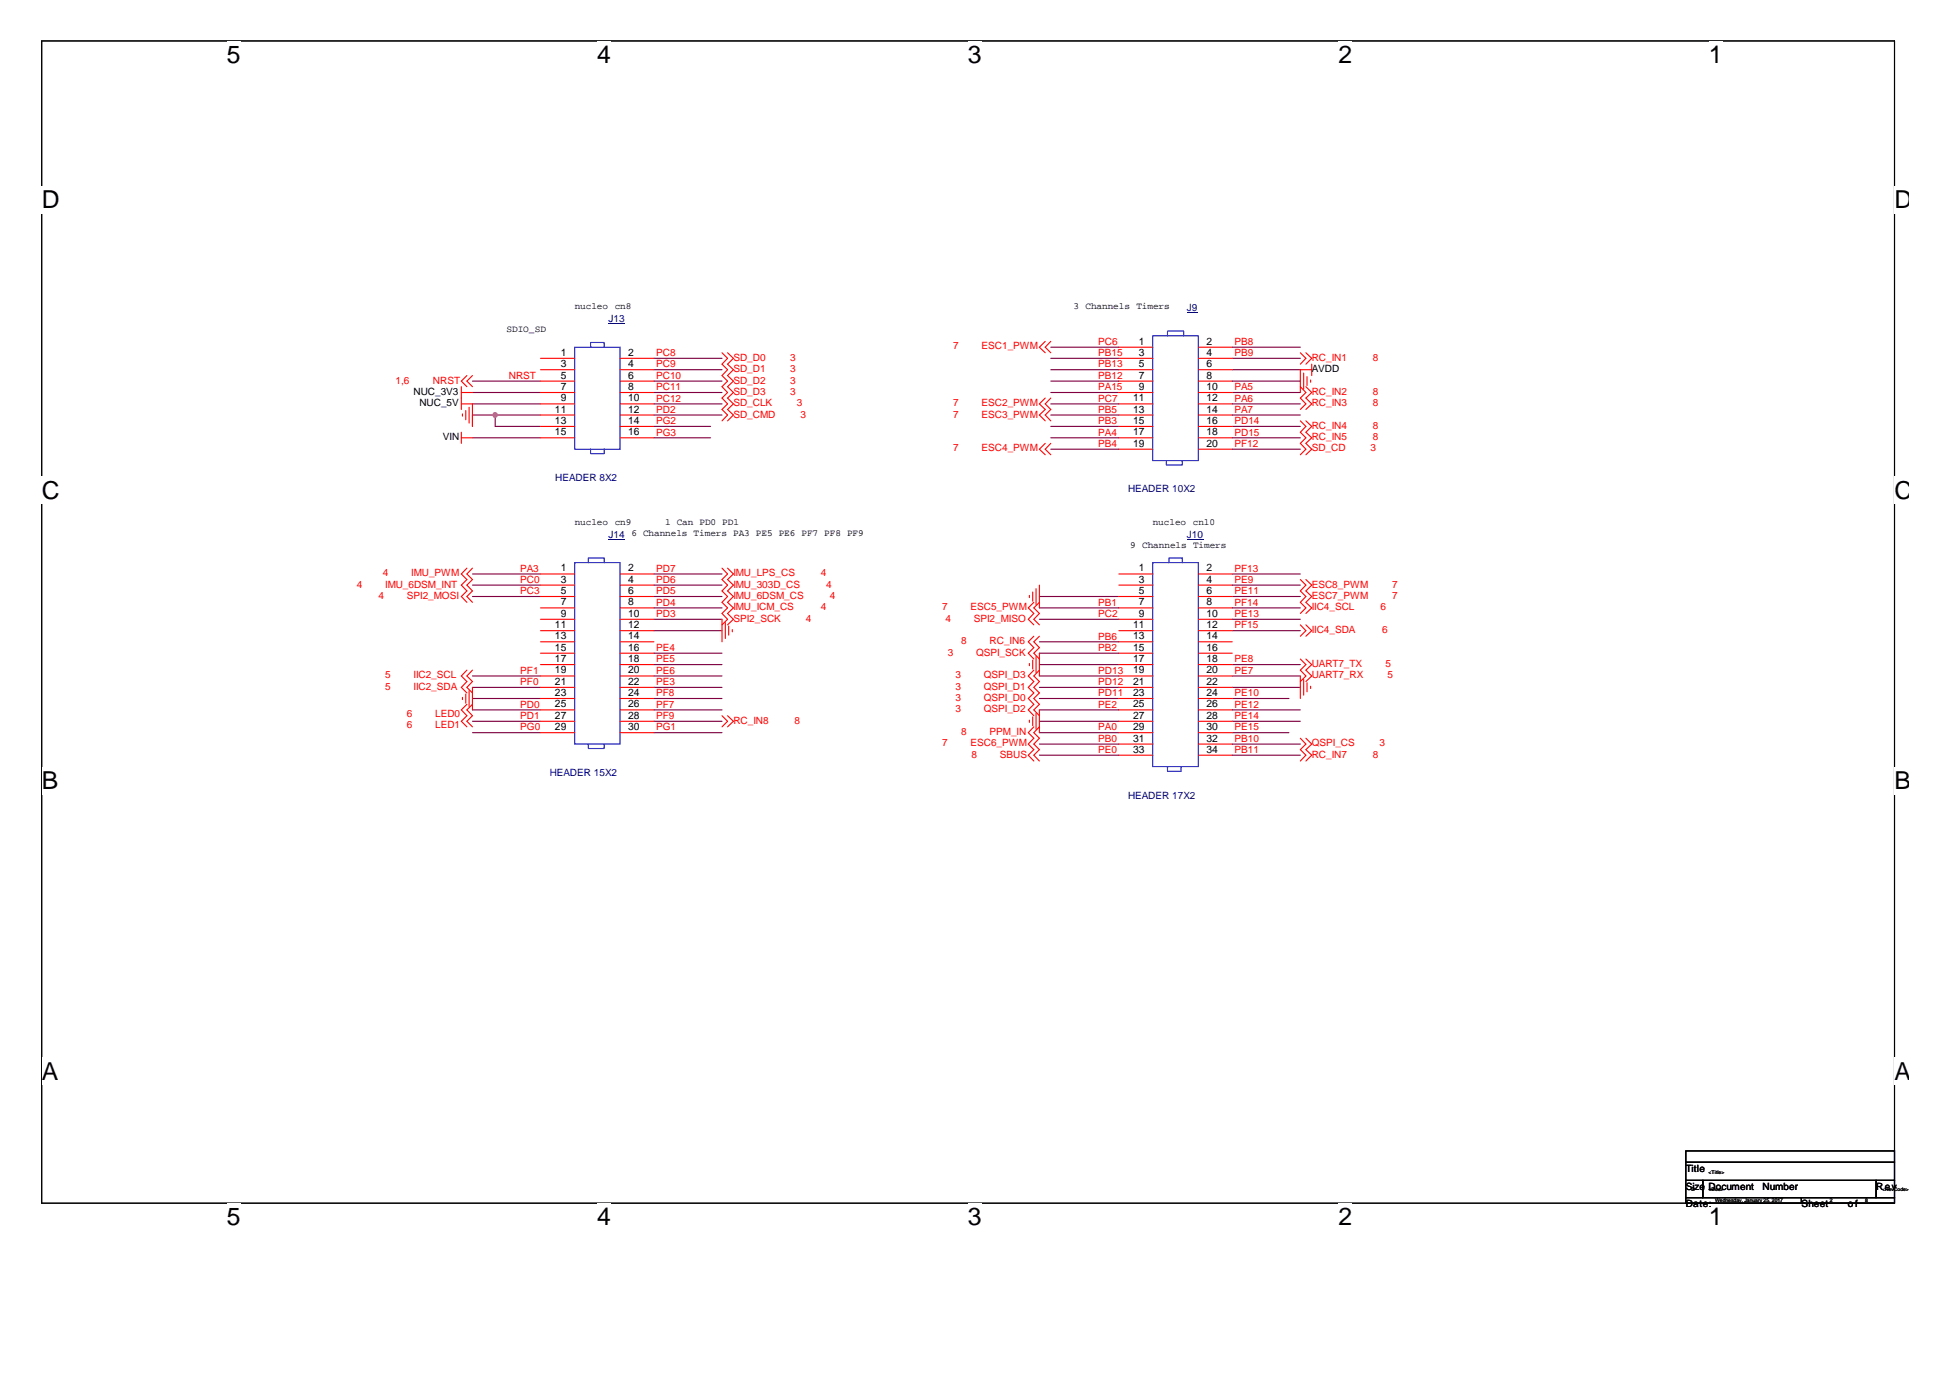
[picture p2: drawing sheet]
<svg xmlns="http://www.w3.org/2000/svg" width="297mm" height="210mm" viewBox="0 0 297 210" stroke-linecap="round" stroke-linejoin="round" font-family="sans-serif">
<path d="M6.3 6.2h282.3v177.1h-282.3z" fill="none" stroke="#000" stroke-width=".17"/>
<g fill="#fff">
<path d="M34.5 6.2h2.2v4.3h-2.2z"/>
<path d="M34.5 183.3h2.2v4.2h-2.2z"/>
<path d="M91 6.2h2.1v4.3h-2.1z"/>
<path d="M91 183.3h2.1v4.2h-2.1z"/>
<path d="M147.4 6.2h2.1v4.3h-2.1z"/>
<path d="M147.4 183.3h2.1v4.2h-2.1z"/>
<path d="M203.9 6.2h2.1v4.3h-2.1z"/>
<path d="M203.9 183.3h2.1v4.2h-2.1z"/>
<path d="M260.3 6.2h2.1v4.3h-2.1z"/>
<path d="M260.3 183.3h2.1v4.2h-2.1z"/>
<path d="M6.3 28.3h2.8v4.3h-2.8z"/>
<path d="M288.6 28.3h2.1v4.3h-2.1z"/>
<path d="M6.3 72.6h2.8v4.2h-2.8z"/>
<path d="M288.6 72.6h2.1v4.2h-2.1z"/>
<path d="M6.3 116.9h2.6v4.2h-2.6z"/>
<path d="M288.6 116.9h2.1v4.2h-2.1z"/>
<path d="M6.3 161.1h2.6v4.2h-2.6z"/>
<path d="M288.6 161.1h2.1v4.2h-2.1z"/>
</g>
<g fill="none" stroke="#800040" stroke-width=".17">
<path d="M72 58.1h10.3M72 59.8h10.3M99.6 58.1h10.4M99.6 54.6h10.4M99.6 56.3h10.4M99.6 59.8h10.4M160.1 58.1h10.3M160.1 54.6h10.3M160.1 56.3h10.3M160.1 59.8h10.3M160.1 52.9h10.3M187.7 58.1h10.4"/>
<path d="M187.7 54.6h10.4M187.7 56.3h10.4M187.7 59.8h10.4M187.7 52.9h10.4M72 61.5h10.3M72 66.7h10.3M75.4 63.2v1.8h6.9M82.3 63.2h-10.3v1.8M99.6 61.5h10.4M99.6 63.2h10.4M99.6 65h8.6M99.6 66.7h8.6"/>
<path d="M160.1 61.5h10.3M160.1 63.2h10.3M160.1 65h10.3M160.1 66.7h10.3M160.1 68.4h10.3M187.7 61.5h10.4M187.7 63.2h10.4M187.7 65h10.4M187.7 66.7h10.4M187.7 68.4h10.4M72 87.4h10.3M72 89.1h10.3"/>
<path d="M72 90.9h10.3M99.6 87.4h10.4M99.6 89.1h10.4M99.6 90.9h10.4M99.6 94.3h10.4M99.6 92.6h10.4M99.6 96.1h10.4M99.6 99.5h10.4M158.3 90.9h12.1M158.3 94.3h12.1M158.3 92.6h12.1M158.3 99.5h12.1"/>
<path d="M158.3 97.8h12.1M187.7 87.4h10.4M187.7 89.1h10.4M187.7 90.9h10.4M187.7 94.3h10.4M187.7 92.6h10.4M187.7 96.1h10.4M72 108.1h10.3M72 109.9h10.3M72 103h10.3M72 106.4h10.3M72 111.6h10.3"/>
<path d="M72 104.7h10.3M99.6 108.1h10.4M99.6 109.9h10.4M99.6 101.2h10.4M99.6 103h10.4M99.6 106.4h10.4M99.6 111.6h10.4M99.6 104.7h10.4M158.3 108.1h12.1M158.3 109.9h12.1M158.3 101.2h12.1M158.3 103h12.1"/>
<path d="M158.3 106.4h12.1M158.3 113.3h12.1M158.3 115h12.1M158.3 111.6h12.1M158.3 104.7h12.1M187.7 108.1h10.4M187.7 109.9h10.4M187.7 101.2h10.4M187.7 103h10.4M187.7 106.4h8.6M187.7 113.3h10.4M187.7 115h10.4"/>
<path d="M187.7 111.6h8.6M187.7 104.7h10.4"/>
</g>
<circle cx="75.4" cy="63.2" r=".33" fill="#f0f" stroke="#f0f" stroke-width=".17"/>
<g fill="none" stroke="#f00" stroke-width=".17">
<path d="M70.3 58.9v3.5M70.3 59.8h1.7M71.1 57.2l-.8 .9 .8 .8M72 57.2l-.9 .9 .9 .8M82.3 56.3h5.2M82.3 59.8h5.2M82.3 54.6h5.2M82.3 58.1h5.2M94.4 56.3h5.2M94.4 59.8h5.2M94.4 54.6h5.2M94.4 58.1h5.2"/>
<path d="M110 53.7l.8 .9-.8 .9 .8 .8-.8 .9 .8 .9-.8 .8 .8 .9-.8 .8 .8 .9-.8 .9 .8 .8-.8 .9M110.8 53.7l.9 .9-.9 .9 .9 .8-.9 .9 .9 .9-.9 .8 .9 .9-.9 .8 .9 .9-.9 .9 .9 .8-.9 .9M159.2 52l-.9 .9 .9 .8M160.1 52l-.9 .9 .9 .8M198.1 53.7l.8 .9-.8 .9M198.1 58.9l.8 .9-.8 .8 .8 .9-.8 .9M198.6 56.8v2.5M198.9 53.7l.9 .9-.9 .9M198.9 58.9l.9 .9-.9 .8 .9 .9-.9 .9M199.1 57.4v1.3M199.6 57.9v.3M199.8 56.3h-1.7v3.5"/>
<path d="M199.8 55.5v1.7M70.3 61.5h1.7v3.5M70.3 66.7h1.7M70.3 65.8v1.7M70.4 63v.4M71 62.5v1.4M71.5 62v2.4M82.3 66.7h5.2M82.3 61.5h5.2M82.3 63.2h5.2M82.3 65h5.2M94.4 66.7h5.2"/>
<path d="M94.4 61.5h5.2M94.4 63.2h5.2M94.4 65h5.2M159.2 67.5l-.9 .9 .9 .9M159.2 60.6l-.9 .9 .9 .9-.9 .8 .9 .9M160.1 67.5l-.9 .9 .9 .9M160.1 60.6l-.9 .9 .9 .9-.9 .8 .9 .9M198.1 64.1l.8 .9-.8 .8 .8 .9-.8 .8 .8 .9-.8 .9M198.9 64.1l.9 .9-.9 .8 .9 .9-.9 .8 .9 .9-.9 .9M71.1 86.5l-.8 .9 .8 .9-.8 .8 .8 .9-.8 .9 .8 .9M72 86.5l-.9 .9 .9 .9-.9 .8 .9 .9-.9 .9 .9 .9M110 94.3v3.5"/>
<path d="M110 86.5l.8 .9-.8 .9 .8 .8-.8 .9 .8 .9-.8 .9 .8 .8-.8 .8 .8 .9-.8 .9M110.5 94.8v2.5M110.8 86.5l.9 .9-.9 .9 .9 .8-.9 .9 .9 .9-.9 .9 .9 .8-.9 .8 .9 .9-.9 .9M111 95.3v1.4M111.5 95.9v.3M156.8 90.7v.3M157.3 90.2v1.4M157.5 91.8l-.9 .8 .9 .8-.9 .9 .9 .9M157.5 96.9l-.9 .9 .9 .9-.9 .8 .9 .9M157.8 89.7v2.4M158.3 89.1v3.5M158.3 99.5v3.5"/>
<path d="M158.3 91.8l-.8 .8 .8 .8-.8 .9 .8 .9M158.3 96.9l-.8 .9 .8 .9-.8 .8 .8 .9M198.1 88.3l.8 .8-.8 .9 .8 .9-.8 .9 .8 .8-.8 .8M198.1 95.2l.8 .9-.8 .8M198.9 88.3l.9 .8-.9 .9 .9 .9-.9 .9 .9 .8-.9 .8M198.9 95.2l.9 .9-.9 .8M70.4 106.2v.4M71 105.7v1.4M71.1 102.1l-.8 .9 .8 .8-.8 .9 .8 .9M71.1 107.3l-.8 .8 .8 .9-.8 .9 .8 .8M71.5 105.2v2.4M72 104.7v3.4"/>
<path d="M72 102.1l-.9 .9 .9 .8-.9 .9 .9 .9M72 107.3l-.9 .8 .9 .9-.9 .9 .9 .8M110 109l.8 .9-.8 .8M110.8 109l.9 .9-.9 .8M156.8 101.1v.3M156.8 109.7v.3M157.3 100.6v1.3M157.3 109.2v1.3M157.5 110.7l-.9 .9 .9 .9-.9 .8 .9 .9-.9 .8 .9 .9M157.5 102.1l-.9 .9 .9 .8-.9 .9 .9 .9-.9 .8 .9 .9-.9 .8 .9 .9M157.8 100v2.5M157.8 108.6v2.5"/>
<path d="M158.3 108.1v3.5M158.3 110.7l-.8 .9 .8 .9-.8 .8 .8 .9-.8 .8 .8 .9M158.3 102.1l-.8 .9 .8 .8-.8 .9 .8 .9-.8 .8 .8 .9-.8 .8 .8 .9M198.1 103v3.4M198.1 112.5l.8 .8-.8 .9 .8 .8-.8 .9M198.1 100.4l.8 .8-.8 .9 .8 .9-.8 .8M198.6 103.5v2.4M198.9 112.5l.9 .8-.9 .9 .9 .8-.9 .9M198.9 100.4l.9 .8-.9 .9 .9 .9-.9 .8M199.1 104v1.4M199.6 104.5v.4"/>
</g>
<path d="M256.8 175.3h31.8v1.8h-31.8zM256.8 177.1h31.8v2.7h-31.8zM256.8 179.8h2.6v2.6h-2.6zM259.4 179.8h26.4v2.6h-26.4zM285.8 179.8h2.8v2.6h-2.8zM256.8 182.4h17.6v.9h-17.6zM274.4 182.4h14.2v.9h-14.2z" fill="none" stroke="#000" stroke-width=".17"/>
<path d="M87.5 52.9h6.9v15.5h-6.9zM90 52.9v-.7h2v.7M175.6 51.2h6.9v19h-6.9zM177.8 51.2v-.8h2.5v.8M90 68.4v.7h2v-.7M177.7 70.2v.6h2.4v-.6" fill="none" stroke="#00f" stroke-width=".17"/>
<path d="M92.7 49.3h2.5" fill="none" stroke="#000080" stroke-width=".15"/>
<path d="M180.8 47.5h1.6v.1h-1.6z" fill="#000080"/>
<g fill="none" stroke="#f00" stroke-width=".17">
<path d="M170.4 52.9h5.2M170.4 54.6h5.2M170.4 56.3h5.2M170.4 58.1h5.2M170.4 59.8h5.2M182.5 52.9h5.2M182.5 54.6h5.2M182.5 56.3h5.2M182.5 58.1h5.2M182.5 59.8h5.2M170.4 61.5h5.2M170.4 63.2h5.2"/>
<path d="M170.4 65h5.2M170.4 66.7h5.2M170.4 68.4h5.2M182.5 61.5h5.2M182.5 63.2h5.2M182.5 65h5.2M182.5 66.7h5.2M182.5 68.4h5.2M82.3 87.4h5.2M82.3 89.1h5.2M82.3 90.9h5.2M82.3 92.6h5.2"/>
<path d="M82.3 94.3h5.2M82.3 96.1h5.2M82.3 97.8h5.2M82.3 99.5h5.2M94.4 87.4h5.2M94.4 89.1h5.2M94.4 90.9h5.2M94.4 92.6h5.2M94.4 94.3h5.2M94.4 96.1h5.2M94.4 97.8h5.2M94.4 99.5h5.2"/>
<path d="M170.4 87.4h5.2M170.4 89.1h5.2M170.4 90.9h5.2M170.4 92.6h5.2M170.4 94.3h5.2M170.4 96.1h5.2M170.4 97.8h5.2M170.4 99.5h5.2M182.5 87.4h5.2M182.5 89.1h5.2M182.5 90.9h5.2M182.5 92.6h5.2"/>
<path d="M182.5 94.3h5.2M182.5 96.1h5.2M182.5 97.8h5.2M182.5 99.5h5.2M82.3 101.2h5.2M82.3 103h5.2M82.3 104.7h5.2M82.3 106.4h5.2M82.3 108.1h5.2M82.3 109.9h5.2M82.3 111.6h5.2M94.4 101.2h5.2"/>
<path d="M94.4 103h5.2M94.4 104.7h5.2M94.4 106.4h5.2M94.4 108.1h5.2M94.4 109.9h5.2M94.4 111.6h5.2M170.4 101.2h5.2M170.4 103h5.2M170.4 104.7h5.2M170.4 106.4h5.2M170.4 108.1h5.2M170.4 109.9h5.2"/>
<path d="M170.4 111.6h5.2M170.4 113.3h5.2M170.4 115h5.2M182.5 101.2h5.2M182.5 103h5.2M182.5 104.7h5.2M182.5 106.4h5.2M182.5 108.1h5.2M182.5 109.9h5.2M182.5 111.6h5.2M182.5 113.3h5.2M182.5 115h5.2"/>
</g>
<path d="M87.5 85.7h6.9v27.6h-6.9zM89.6 85.7v-.7h2.4v.7M175.6 85.7h6.9v31.1h-6.9zM178.1 85.7v-.7h2v.7M89.6 113.3v.7h2.4v-.7M177.8 116.8v.7h2.1v-.7" fill="none" stroke="#00f" stroke-width=".17"/>
<path d="M92.7 82.1h2.5M180.8 82.1h2.5" fill="none" stroke="#000080" stroke-width=".15"/>
<circle cx="75.4" cy="63.2" r=".33" fill="#f0f" stroke="#f0f" stroke-width=".17"/>
<g font-size="3.8">
<text x="34.5" y="9.6">5</text>
<text x="91" y="9.6">4</text>
<text x="147.4" y="9.6">3</text>
<text x="203.9" y="9.6">2</text>
<text x="260.3" y="9.6">1</text>
<text x="6.3" y="31.7">D</text>
<text x="288.6" y="31.7">D</text>
<text x="6.3" y="76">C</text>
<text x="288.6" y="76">C</text>
<text x="6.3" y="120.2">B</text>
<text x="288.6" y="120.2">B</text>
<text x="6.3" y="164.5">A</text>
<text x="288.6" y="164.5">A</text>
<text x="34.5" y="186.7">5</text>
<text x="91" y="186.7">4</text>
<text x="147.4" y="186.7">3</text>
<text x="203.9" y="186.7">2</text>
<text x="260.3" y="186.7">1</text>
</g>
<g font-size="1.6">
<text x="173.5" y="52.5">1</text>
<text x="183.8" y="52.5">2</text>
<text x="85.4" y="54.2">1</text>
<text x="85.4" y="55.9">3</text>
<text x="85.4" y="57.7">5</text>
<text x="85.4" y="59.4">7</text>
<text x="95.7" y="54.2">2</text>
<text x="95.7" y="55.9">4</text>
<text x="95.7" y="57.7">6</text>
<text x="95.7" y="59.4">8</text>
<text x="173.5" y="54.2">3</text>
<text x="173.5" y="55.9">5</text>
<text x="173.5" y="57.7">7</text>
<text x="173.5" y="59.4">9</text>
<text x="183.8" y="54.2">4</text>
<text x="183.8" y="55.9">6</text>
<text x="183.8" y="57.7">8</text>
<text x="183.8" y="59.4">10</text>
<text x="84.5" y="62.8">11</text>
<text x="84.5" y="64.6">13</text>
<text x="85.4" y="61.1">9</text>
<text x="95.7" y="61.1">10</text>
<text x="95.7" y="62.8">12</text>
<text x="95.7" y="64.6">14</text>
<text x="172.6" y="61.1">11</text>
<text x="172.6" y="62.8">13</text>
<text x="172.6" y="64.6">15</text>
<text x="183.8" y="61.1">12</text>
<text x="183.8" y="62.8">14</text>
<text x="183.8" y="64.6">16</text>
<text x="84.5" y="66.3">15</text>
<text x="95.7" y="66.3">16</text>
<text x="172.6" y="66.3">17</text>
<text x="172.6" y="68">19</text>
<text x="183.8" y="66.3">18</text>
<text x="183.8" y="68">20</text>
<text x="85.4" y="87.1">1</text>
<text x="85.4" y="88.7">3</text>
<text x="95.7" y="87.1">2</text>
<text x="95.7" y="88.7">4</text>
<text x="173.5" y="87.1">1</text>
<text x="173.5" y="88.7">3</text>
<text x="183.8" y="87.1">2</text>
<text x="183.8" y="88.7">4</text>
<text x="84.5" y="95.7">11</text>
<text x="85.4" y="90.5">5</text>
<text x="85.4" y="92.2">7</text>
<text x="85.4" y="94">9</text>
<text x="95.7" y="90.5">6</text>
<text x="95.7" y="92.2">8</text>
<text x="95.7" y="94">10</text>
<text x="95.7" y="95.7">12</text>
<text x="172.6" y="95.7">11</text>
<text x="173.5" y="90.5">5</text>
<text x="173.5" y="92.2">7</text>
<text x="173.5" y="94">9</text>
<text x="183.8" y="90.5">6</text>
<text x="183.8" y="92.2">8</text>
<text x="183.8" y="94">10</text>
<text x="183.8" y="95.7">12</text>
<text x="84.5" y="97.4">13</text>
<text x="84.5" y="99.1">15</text>
<text x="84.5" y="100.9">17</text>
<text x="95.7" y="97.4">14</text>
<text x="95.7" y="99.1">16</text>
<text x="95.7" y="100.9">18</text>
<text x="172.6" y="97.4">13</text>
<text x="172.6" y="99.1">15</text>
<text x="172.6" y="100.9">17</text>
<text x="183.8" y="97.4">14</text>
<text x="183.8" y="99.1">16</text>
<text x="183.8" y="100.9">18</text>
<text x="84.5" y="102.6">19</text>
<text x="84.5" y="104.3">21</text>
<text x="84.5" y="106">23</text>
<text x="84.5" y="107.8">25</text>
<text x="95.7" y="102.6">20</text>
<text x="95.7" y="104.3">22</text>
<text x="95.7" y="106">24</text>
<text x="95.7" y="107.8">26</text>
<text x="172.6" y="102.6">19</text>
<text x="172.6" y="104.3">21</text>
<text x="172.6" y="106">23</text>
<text x="172.6" y="107.8">25</text>
<text x="183.8" y="102.6">20</text>
<text x="183.8" y="104.3">22</text>
<text x="183.8" y="106">24</text>
<text x="183.8" y="107.8">26</text>
<text x="84.5" y="109.5">27</text>
<text x="84.5" y="111.2">29</text>
<text x="95.7" y="109.5">28</text>
<text x="95.7" y="111.2">30</text>
<text x="172.6" y="109.5">27</text>
<text x="172.6" y="111.2">29</text>
<text x="172.6" y="113">31</text>
<text x="183.8" y="109.5">28</text>
<text x="183.8" y="111.2">30</text>
<text x="183.8" y="113">32</text>
<text x="172.6" y="114.7">33</text>
<text x="183.8" y="114.7">34</text>
</g>
<g font-size="1.5" fill="#000080">
<text x="180.8" y="47.3">J9</text>
<text x="92.7" y="49.1">J13</text>
<text x="84.6" y="73.3">HEADER 8X2</text>
<text x="171.8" y="75">HEADER 10X2</text>
<text x="92.7" y="81.9">J14</text>
<text x="180.8" y="81.9">J10</text>
<text x="83.7" y="118.2">HEADER 15X2</text>
<text x="171.8" y="121.6">HEADER 17X2</text>
</g>
<g font-size="1.5" fill="#f00">
<text x="145.2" y="53.2">7</text>
<text x="149.5" y="53.2">ESC1_PWM</text>
<text x="167.3" y="52.5">PC6</text>
<text x="188" y="52.5">PB8</text>
<text x="60.2" y="58.4">1,6</text>
<text x="66" y="58.4">NRST</text>
<text x="77.5" y="57.7">NRST</text>
<text x="99.9" y="54.2">PC8</text>
<text x="99.9" y="56">PC9</text>
<text x="99.9" y="57.7">PC10</text>
<text x="99.9" y="59.5">PC11</text>
<text x="111.7" y="55">SD_D0</text>
<text x="111.7" y="56.7">SD_D1</text>
<text x="111.7" y="58.4">SD_D2</text>
<text x="120.4" y="55">3</text>
<text x="120.4" y="56.7">3</text>
<text x="120.4" y="58.4">3</text>
<text x="167.3" y="59.5">PA15</text>
<text x="167.3" y="54.2">PB15</text>
<text x="167.3" y="56">PB13</text>
<text x="167.3" y="57.7">PB12</text>
<text x="188" y="54.2">PB9</text>
<text x="188" y="59.5">PA5</text>
<text x="199.8" y="55">RC_IN1</text>
<text x="209.1" y="55">8</text>
<text x="99.9" y="61.2">PC12</text>
<text x="99.9" y="62.9">PD2</text>
<text x="99.9" y="64.6">PG2</text>
<text x="111.7" y="60.1">SD_D3</text>
<text x="111.7" y="61.9">SD_CLK</text>
<text x="111.7" y="63.6">SD_CMD</text>
<text x="120.4" y="60.1">3</text>
<text x="121.4" y="61.9">3</text>
<text x="121.9" y="63.6">3</text>
<text x="145.2" y="61.9">7</text>
<text x="145.2" y="63.6">7</text>
<text x="149.5" y="61.9">ESC2_PWM</text>
<text x="149.5" y="63.6">ESC3_PWM</text>
<text x="167.3" y="61.2">PC7</text>
<text x="167.3" y="62.9">PB5</text>
<text x="167.3" y="64.6">PB3</text>
<text x="188" y="61.2">PA6</text>
<text x="188" y="62.9">PA7</text>
<text x="188" y="64.6">PD14</text>
<text x="199.8" y="60.1">RC_IN2</text>
<text x="199.8" y="61.9">RC_IN3</text>
<text x="199.8" y="65.3">RC_IN4</text>
<text x="209.1" y="60.1">8</text>
<text x="209.1" y="61.9">8</text>
<text x="209.1" y="65.3">8</text>
<text x="99.9" y="66.4">PG3</text>
<text x="145.2" y="68.8">7</text>
<text x="149.5" y="68.8">ESC4_PWM</text>
<text x="167.3" y="66.4">PA4</text>
<text x="167.3" y="68.1">PB4</text>
<text x="188" y="66.4">PD15</text>
<text x="188" y="68.1">PF12</text>
<text x="199.8" y="67.1">RC_IN5</text>
<text x="199.8" y="68.8">SD_CD</text>
<text x="208.8" y="68.8">3</text>
<text x="209.1" y="67.1">8</text>
<text x="54.4" y="89.5">4</text>
<text x="58.3" y="87.8">4</text>
<text x="58.7" y="89.5">IMU_6DSM_INT</text>
<text x="62.7" y="87.8">IMU_PWM</text>
<text x="79.2" y="87.1">PA3</text>
<text x="79.2" y="88.8">PC0</text>
<text x="99.9" y="87.1">PD7</text>
<text x="99.9" y="88.8">PD6</text>
<text x="111.7" y="87.8">IMU_LPS_CS</text>
<text x="111.7" y="89.5">IMU_303D_CS</text>
<text x="125" y="87.8">4</text>
<text x="125.9" y="89.5">4</text>
<text x="188" y="88.8">PE9</text>
<text x="188" y="87.1">PF13</text>
<text x="199.8" y="89.5">ESC8_PWM</text>
<text x="212" y="89.5">7</text>
<text x="57.7" y="91.2">4</text>
<text x="62" y="91.2">SPI2_MOSI</text>
<text x="79.2" y="90.5">PC3</text>
<text x="99.9" y="90.5">PD5</text>
<text x="99.9" y="92.3">PD4</text>
<text x="99.9" y="94">PD3</text>
<text x="111.7" y="94.7">SPI2_SCK</text>
<text x="111.7" y="91.2">IMU_6DSM_CS</text>
<text x="111.7" y="93">IMU_ICM_CS</text>
<text x="122.8" y="94.7">4</text>
<text x="125" y="93">4</text>
<text x="126.4" y="91.2">4</text>
<text x="143.5" y="93">7</text>
<text x="144" y="94.7">4</text>
<text x="147.8" y="93">ESC5_PWM</text>
<text x="148.3" y="94.7">SPI2_MISO</text>
<text x="167.3" y="92.3">PB1</text>
<text x="167.3" y="94">PC2</text>
<text x="188" y="90.5">PE11</text>
<text x="188" y="94">PE13</text>
<text x="188" y="92.3">PF14</text>
<text x="188" y="95.7">PF15</text>
<text x="199.8" y="91.2">ESC7_PWM</text>
<text x="199.8" y="93">IIC4_SCL</text>
<text x="210.3" y="93">6</text>
<text x="212" y="91.2">7</text>
<text x="99.9" y="100.9">PE5</text>
<text x="99.9" y="99.2">PE4</text>
<text x="144.4" y="99.9">3</text>
<text x="146.4" y="98.1">8</text>
<text x="148.7" y="99.9">QSPI_SCK</text>
<text x="150.7" y="98.1">RC_IN6</text>
<text x="167.3" y="97.4">PB6</text>
<text x="167.3" y="99.2">PB2</text>
<text x="188" y="100.9">PE8</text>
<text x="199.8" y="96.4">IIC4_SDA</text>
<text x="199.8" y="101.6">UART7_TX</text>
<text x="210.5" y="96.4">6</text>
<text x="211" y="101.6">5</text>
<text x="58.7" y="105">5</text>
<text x="58.7" y="103.3">5</text>
<text x="63" y="105">IIC2_SDA</text>
<text x="63" y="103.3">IIC2_SCL</text>
<text x="79.2" y="107.8">PD0</text>
<text x="79.2" y="102.6">PF1</text>
<text x="79.2" y="104.4">PF0</text>
<text x="99.9" y="102.6">PE6</text>
<text x="99.9" y="106.1">PF8</text>
<text x="99.9" y="104.4">PE3</text>
<text x="99.9" y="107.8">PF7</text>
<text x="145.5" y="106.8">3</text>
<text x="145.5" y="105">3</text>
<text x="145.5" y="103.3">3</text>
<text x="149.9" y="106.8">QSPI_D0</text>
<text x="149.9" y="105">QSPI_D1</text>
<text x="149.9" y="103.3">QSPI_D3</text>
<text x="167.3" y="102.6">PD13</text>
<text x="167.3" y="104.4">PD12</text>
<text x="167.3" y="106.1">PD11</text>
<text x="167.3" y="107.8">PE2</text>
<text x="188" y="102.6">PE7</text>
<text x="188" y="106.1">PE10</text>
<text x="188" y="107.8">PE12</text>
<text x="199.8" y="103.3">UART7_RX</text>
<text x="211.4" y="103.3">5</text>
<text x="62" y="109.2">6</text>
<text x="62" y="110.9">6</text>
<text x="66.3" y="109.2">LED0</text>
<text x="66.3" y="110.9">LED1</text>
<text x="79.2" y="109.5">PD1</text>
<text x="79.2" y="111.3">PG0</text>
<text x="99.9" y="109.5">PF9</text>
<text x="99.9" y="111.3">PG1</text>
<text x="111.7" y="110.3">RC_IN8</text>
<text x="121" y="110.3">8</text>
<text x="143.5" y="113.7">7</text>
<text x="145.5" y="108.5">3</text>
<text x="146.4" y="111.9">8</text>
<text x="147.8" y="113.7">ESC6_PWM</text>
<text x="149.9" y="108.5">QSPI_D2</text>
<text x="150.7" y="111.9">PPM_IN</text>
<text x="167.3" y="113">PB0</text>
<text x="167.3" y="111.3">PA0</text>
<text x="188" y="109.5">PE14</text>
<text x="188" y="113">PB10</text>
<text x="188" y="111.3">PE15</text>
<text x="199.8" y="113.7">QSPI_CS</text>
<text x="210.1" y="113.7">3</text>
<text x="148" y="115.4">8</text>
<text x="152.3" y="115.4">SBUS</text>
<text x="167.3" y="114.7">PE0</text>
<text x="188" y="114.7">PB11</text>
<text x="199.8" y="115.4">RC_IN7</text>
<text x="209.1" y="115.4">8</text>
</g>
<g font-size="1.5">
<text x="199.8" y="56.7">AVDD</text>
<text x="63" y="60.1">NUC_3V3</text>
<text x="63.9" y="61.9">NUC_5V</text>
<text x="67.5" y="67.1">VIN</text>
<text x="256.8" y="178.4">Title</text>
<text x="256.8" y="181.2">Size</text>
<text x="256.8" y="183.8">Date:</text>
<text x="260.3" y="181.2">Document</text>
<text x="268.5" y="181.2">Number</text>
<text x="274.4" y="183.8">Sheet</text>
<text x="281.5" y="183.8">of</text>
<text x="285.8" y="181.2">Rev</text>
</g>
<g font-size="1.4">
<text x="87.5" y="47.1">nucleo cn8</text>
<text x="163.5" y="47.1">3 Channels Timers</text>
<text x="77.2" y="50.6">SDIO_SD</text>
<text x="87.5" y="80">nucleo cn9</text>
<text x="96.2" y="81.7">6 Channels Timers PA3 PE5 PE6 PF7 PF8 PF9</text>
<text x="101.3" y="80">1 Can PD0 PD1</text>
<text x="172.2" y="83.4">9 Channels Timers</text>
<text x="175.6" y="80">nucleo cn10</text>
</g>
<g font-size=".8">
<text x="260.3" y="178.8">&lt;Title&gt;</text>
<text x="257.6" y="181.4">D</text>
<text x="260.3" y="181.4">&lt;Doc&gt;</text>
<text x="261.3" y="183.1">Wednesday, January 25, 2017</text>
<text x="278.7" y="183.1">2</text>
<text x="284.1" y="183.1">8</text>
<text x="286.7" y="181.4">&lt;RevCode&gt;</text>
</g>
</svg>
